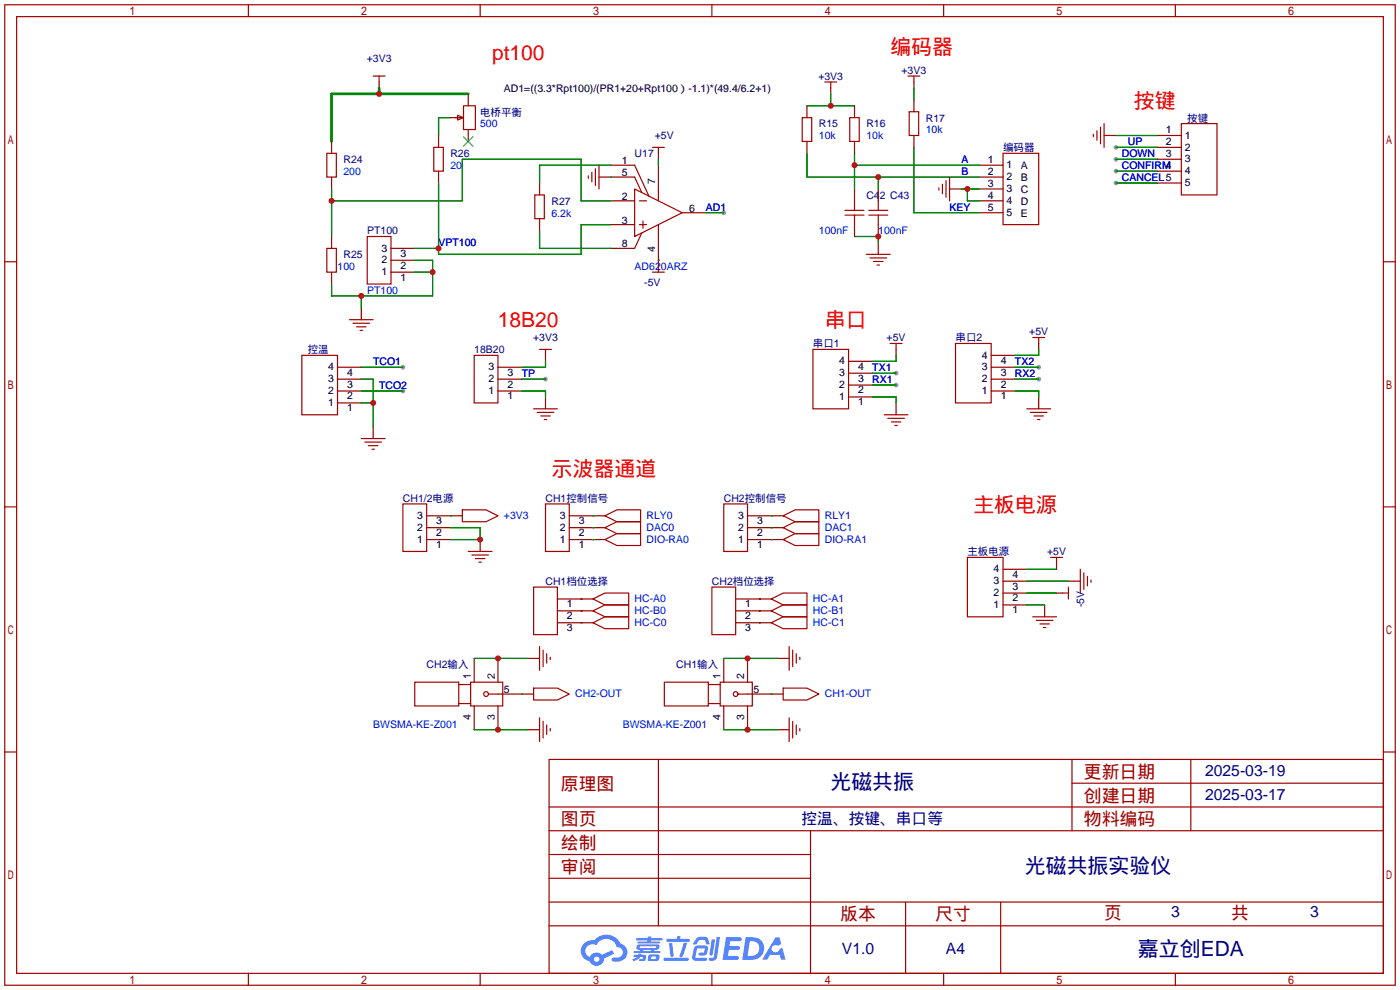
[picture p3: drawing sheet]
<svg xmlns="http://www.w3.org/2000/svg" width="299mm" height="212mm" viewBox="0 0 299 212" stroke-linecap="round" stroke-linejoin="round" font-family="sans-serif">
<g fill="#999">
<circle cx="238.5" cy="34" r=".51"/>
<circle cx="238.5" cy="31.5" r=".51"/>
<circle cx="238.5" cy="39.1" r=".51"/>
<circle cx="238.5" cy="36.6" r=".51"/>
<circle cx="191.5" cy="79.8" r=".51"/>
<circle cx="191.5" cy="82.3" r=".51"/>
<circle cx="116.6" cy="81" r=".51"/>
<circle cx="154.7" cy="45.5" r=".51"/>
<circle cx="222" cy="78.5" r=".51"/>
<circle cx="222" cy="81" r=".51"/>
<circle cx="86.1" cy="78.5" r=".51"/>
<circle cx="86.1" cy="83.6" r=".51"/>
</g>
<g fill="none" stroke="#a10000" stroke-width=".25">
<path d="M1 1h297.2v209.6h-297.2zM3.6 3.6h292.1v204.4h-292.1zM53.1 1v2.6M102.6 1v2.6M152.1 1v2.6M201.7 1v2.6M251.2 1v2.6M1 55.9h2.6M295.7 55.9h2.5M1 108.3h2.6M295.7 108.3h2.5M1 160.7h2.6"/>
<path d="M117.3 162.3h178.4v45.7h-178.4zM117.3 177.5h178.4M117.3 172.5h178.4M140.7 162.3v35.6M173.2 177.5v30.5M229.1 162.3v15.2M229.1 167.4h66.6M254.5 162.3v15.2M295.7 160.7h2.5M117.3 182.6h55.9M117.3 197.9h178.4M117.3 192.8h178.4"/>
<path d="M117.3 187.7h55.9M193.5 192.8v15.2M213.9 192.8v15.2M53.1 208v2.6M102.6 208v2.6M152.1 208v2.6M201.7 208v2.6M251.2 208v2.6"/>
</g>
<g fill="#5487ff">
<path d="M155.2 200.3h2.6a.48 .48 0 0 1 .7 .4 .48 .48 0 0 1-.6 .4h-1.8l-.2 1.1h1.9a.43 .43 0 0 1 .4 .4 .43 .43 0 0 1-.5 .4h-1.9l-.2 1.3h1.7a.45 .45 0 0 1 .5 .2 .45 .45 0 0 1-.1 .6h-3.3z"/>
<path d="M165.7 200.3h.9l.4 1.5-.8 .3a.84 .84 0 0 0-1.2 .3 .84 .84 0 0 0 .4 1.1 .84 .84 0 0 0 1.1-.4l.1-.2 .6-.3 .7 2.5h-1l-.2-1h-2.1l-.6 1h-1.1z"/>
<path d="M152.1 200.8h.7l-.5 3.1a.36 .36 0 0 1-.3 .3 .36 .36 0 0 1-.4-.3z"/>
<path d="M153.2 200.2h.7l-.6 4.3a1.13 1.13 0 0 1-1.8 .6l.2-.4h.7l.2-.2z"/>
<path d="M148.9 200.6l.6-.4h1a.77 .77 0 0 1 .9 .5l.3 1-.2 .2h-.5l-.3-.9-.2-.2-1 .1-.7 1-.6-.1-.1-.2z"/>
<path d="M148.4 202.4l.6-.3h1.7a.81 .81 0 0 1 .7 .5 .81 .81 0 0 1-.2 .8 .81 .81 0 0 1-.9 .8h-.7a.32 .32 0 0 1-.3-.3 .32 .32 0 0 1 .4-.3h.7l.2-.9-1.6 .1-.4 1.8 2.2 .1a.32 .32 0 0 1 .3 .4 .32 .32 0 0 1-.4 .2h-2.2l-.5-.3-.1-.5z"/>
<path d="M141.9 204.7h5a.33 .33 0 0 1 .3 .3 .33 .33 0 0 1-.3 .3h-4.9l-.2-.1z"/>
<path d="M146.1 201.5h.8l-.7 2a.98 .98 0 0 1-.7 1.1l-.3-.3z"/>
<path d="M143 201.6h.7l.3 2.5a.34 .34 0 0 1-.3 .4 .34 .34 0 0 1-.4-.3z"/>
<path d="M142.5 200.7h2.1l.3-.6h.6l-.1 .6h1.7a.32 .32 0 0 1 .4 .3 .32 .32 0 0 1-.4 .3h-4.5l-.2-.2z"/>
<path d="M135.5 204.1h.9l.1-.3h.6v.3h.8a.82 .82 0 0 1-.5 1.3h-.8v-.4l.7-.1 .1-.3a.68 .68 0 0 0-1 .4l-1.1 .4-.1-.4 .9-.5h-.7z"/>
<path d="M136 200.5h2.4l.1-.3h.7v.3h2.2l.2 .3-.2 .2h-2.3v.2h1.8l.2 .3-.2 .1h-4.5l-.1-.4h2l.1-.2h-2.3l-.1-.2z"/>
<path d="M159.4 200.3l-.8 4.9h1.7a2.5 2.5 0 0 0 3-2.5 2.5 2.5 0 0 0-3.1-2.4zM160.3 201.1a1.61 1.61 0 0 1 2 1.5 1.61 1.61 0 0 1-1.8 1.7h-.7z"/>
<path d="M136.2 202a.55 .55 0 0 0-.2 .8 .55 .55 0 0 0 .7 .2l.1 .3h-1.3v.3l5.4 .1 .3-.2-.2-.2h-1.2l.2-.3a.7 .7 0 0 0 .8-.3 .7 .7 0 0 0 0-.8l-4.2-.1zM136.8 202.3l3.3-.1 .1 .1-.2 .3h-3.2zM137.5 203h1.7l-.2 .3h-1.4z"/>
<path d="M138.6 204.2a1.05 1.05 0 0 0 0 1.2 2.91 2.91 0 0 0 2.2-.2 .98 .98 0 0 0 0-1.2h-1.6zM139.2 204.5l.9-.1 .1 .4-.2 .2-.8-.1z"/>
<path d="M124.9 201.6a2.23 2.23 0 0 0-.7 2.3 2.23 2.23 0 0 0 1.8 1.6 1.58 1.58 0 0 0 1.8 .9 1.58 1.58 0 0 0 1.3-1.5l2.2-1.1-.5-.7-2.1 1a1.65 1.65 0 0 0-2.7 .4 1.45 1.45 0 0 1-.8-1.9 1.45 1.45 0 0 1 2-.7l.3 .1a2.3 2.3 0 0 1 2.3-1.3 2.3 2.3 0 0 1 2 1.7 1.12 1.12 0 0 1 1.3 1 1.12 1.12 0 0 1-1.1 1.2h-.7a.45 .45 0 0 0-.6 .4 .45 .45 0 0 0 .5 .5 2.21 2.21 0 0 0 2.2-.5 2.21 2.21 0 0 0 .5-2.3 2.13 2.13 0 0 0-1.3-1.1 3.3 3.3 0 0 0-5.6-.7l-1.1 .1zM127 205a.57 .57 0 0 1 1.1 0 .57 .57 0 0 1-1.1 0z"/>
</g>
<g fill="none" stroke="#a10000" stroke-width=".25">
<path d="M79.8 16.3h2.5M81 16.3v1.2M176.3 17.5h2.5M177.5 17.5v1.3M194.1 16.3h2.5M195.3 16.3v1.2M69.8 32.8h2.1v5h-2.1zM92.7 31.5h2v5.1h-2zM97.3 25.1h1.3M97.8 24.6l1.3 .5-1.3 .6zM99.1 22.6h2.5v5.1h-2.5zM125.7 37.6v.5"/>
<path d="M126.5 36.8v2.1M127.3 36.1v3.5M128 35.3v5.1M135.6 35.3l3.1 6.6M135.6 37.8l1.6 3.3M139.4 31.5h2.6M140.7 31.5v1.3M171.4 25.1h2.1v5.1h-2.1zM181.6 25.1h2v5.1h-2zM194.3 23.9h2v5.1h-2zM201.4 39.4v2M202.2 38.6v3.6"/>
<path d="M202.9 37.8v5.1M214.4 32.8h7.6v15.2h-7.6zM233.7 28.7v.5M234.4 27.9v2.1M235.2 27.2v3.5M236 26.4v5.1M252.5 26.4h7.6v15.3h-7.6zM69.8 53.1h2.1v5.1h-2.1zM78.5 50.5h5.1v10.2h-5.1zM114.3 41.7h2v5h-2zM135.6 40.4l10.2 5.1-10.2 5zM136.7 48h1.5"/>
<path d="M136.7 42.9h1.5M137.2 49.8l-1.6 3.3M137.4 47.2v1.6M139.4 58.2h2.6M140.7 40.4v2.5M140.7 48v2.5M140.7 56.9v1.3M180.6 46h4.1M180.6 45h4.1M182.6 42.9v2.1M182.6 46v2M185.2 54.4h5"/>
<path d="M185.7 46h4M185.7 45h4M185.9 55.1h3.6M186.7 55.9h2M187.5 56.6h.5M187.7 42.9v2.1M187.7 46v2M200.7 40.1v.5M64.5 75.9h7.6v12.7h-7.6zM74.7 68.3h5.1M75.4 69.1h3.6M76.2 69.8h2"/>
<path d="M77 70.6h.5M101.3 75.9h5.1v10.2h-5.1zM115.3 74.7h2.6M116.6 74.7v1.2M173.7 74.7h7.7v12.7h-7.7zM190.2 73.4h2.6M191.5 73.4v1.3M204.2 73.4h7.6v12.7h-7.6zM220.7 72.1h2.6M222 72.1v1.3M77.2 93.7h5.1M78 94.5h3.5"/>
<path d="M78.7 95.2h2.1M79.5 96h.5M114 87.4h5.1M114.8 88.1h3.6M115.6 88.9h2M116.3 89.7h.5M189 88.6h5.1M189.7 89.4h3.6M190.5 90.2h2M191.3 90.9h.5M219.5 87.4h5M220.2 88.1h3.6"/>
<path d="M221 88.9h2M221.7 89.7h.5M86.1 107.7h5.1v10.2h-5.1zM98.8 109h5.1l2.5 1.2-2.5 1.3h-5.1zM100.1 117.9h5.1M100.8 118.6h3.6M101.6 119.4h2M116.6 107.7h5.1v10.2h-5.1zM129.3 110.2l2.5-1.2h5.1v2.5h-5.1zM129.3 112.8l2.5-1.3h5.1v2.5h-5.1zM129.3 115.3l2.5-1.3h5.1v2.6h-5.1zM154.7 107.7h5.1v10.2h-5.1z"/>
<path d="M167.4 110.2l2.5-1.2h5.1v2.5h-5.1zM167.4 115.3l2.5-1.3h5.1v2.6h-5.1zM167.4 112.8l2.5-1.3h5.1v2.5h-5.1zM206.8 119.1h7.6v12.7h-7.6zM224.5 119.1h2.6M225.8 119.1v1.3M102.4 120.1h.5M114 125.5h5.1v10.1h-5.1zM115.3 138.2v5.1M116.1 138.9v3.6M116.8 139.7v2M126.7 128l2.6-1.3h5.1v2.6h-5.1z"/>
<path d="M126.7 130.6l2.6-1.3h5.1v2.5h-5.1zM126.7 133.1l2.6-1.3h5.1v2.6h-5.1zM152.1 125.5h5.1v10.1h-5.1zM164.8 128l2.6-1.3h5.1v2.6h-5.1zM164.8 130.6l2.6-1.3h5.1v2.5h-5.1zM164.8 133.1l2.6-1.3h5.1v2.6h-5.1zM168.7 138.2v5.1M169.4 138.9v3.6M170.2 139.7v2M220.7 131.8h5.1M221.5 132.6h3.5M222.2 133.4h2.1"/>
<path d="M223 134.1h.5M227.1 126.7h1.2M228.3 125.5v2.5M230.9 121.7v5M231.6 122.4v3.6M232.4 123.2v2M233.2 124v.5M88.6 145.8h9.4v5.1h-9.4zM98 146.3h2.6M98 150.4h2.6M100.6 145.8h6.8v5.1h-6.8zM104.4 148.3h2"/>
<path d="M114 147.1h5.1l2.6 1.2-2.6 1.3h-5.1zM115.3 153.4v5.1M116.1 154.2v3.5M116.8 154.9v2.1M117.6 140.5v.5M117.6 155.7v.5M142 145.8h9.4v5.1h-9.4zM151.4 146.3h2.5M151.4 150.4h2.5M153.9 145.8h6.9v5.1h-6.9zM157.7 148.3h2.1M167.4 147.1h5.1l2.5 1.2-2.5 1.3h-5.1z"/>
<path d="M168.7 153.4v5.1M169.4 154.2v3.5M170.2 154.9v2.1M170.9 140.5v.5M170.9 155.7v.5"/>
<circle cx="103.9" cy="148.3" r=".51"/>
<circle cx="157.2" cy="148.3" r=".51"/>
</g>
<g fill="none" stroke="#870000" stroke-width=".25">
<path d="M81 17.5v1.3M177.5 18.8v1.3M195.3 17.5v1.3M70.9 30.2v2.6M70.9 37.8v2.6M93.7 29v2.5M93.7 36.6v2.5M96.3 25.1h2.5M100.1 20.1v2.5M100.1 27.7v2.5M115.3 39.1v2.6M128 37.8h7.6"/>
<path d="M130.6 35.3h5M140.7 32.8v1.2M140.7 35.3v5.1M172.5 22.6v2.5M172.5 30.2v2.6M182.6 22.6v2.5M182.6 30.2v2.6M195.3 21.3v2.6M195.3 29v2.5M209.3 35.3h5.1M209.3 37.8h5.1M236 29h2.5"/>
<path d="M247.4 29h5.1M247.4 31.5h5.1M247.4 34h5.1M247.4 36.6h5.1M247.4 39.1h5.1M70.9 50.5v2.6M70.9 58.2v2.5M83.6 58.2h5M83.6 55.6h5M83.6 53.1h5M115.3 46.7v2.6M130.6 53.1h5"/>
<path d="M130.6 42.9h5M130.6 48h5M140.7 50.5v6.4M145.8 45.5h5.1M182.6 40.4v2.5M182.6 48v2.5M187.7 40.4v2.5M187.7 48v2.5M187.7 51.8v2.6M202.9 40.4h2.6M209.3 40.4h5.1M209.3 42.9h5.1"/>
<path d="M209.3 45.5h5.1M72.1 78.5h5.1M77.2 65.8v2.5M106.4 78.5h5.1M116.6 75.9v1.3M181.4 79.8h5M181.4 77.2h5M191.5 74.7v1.2M211.8 78.5h5.1M211.8 75.9h5.1M222 73.4v1.3M72.1 83.6h5.1"/>
<path d="M72.1 81h5.1M72.1 86.1h5.1M79.8 91.2v2.5M106.4 83.6h5.1M106.4 81h5.1M116.6 84.8v2.6M181.4 84.8h5M181.4 82.3h5M191.5 86.1v2.5M211.8 83.6h5.1M211.8 81h5.1M222 84.8v2.6"/>
<path d="M91.2 115.3h5.1M91.2 112.8h5.1M91.2 110.2h7.6M102.6 115.3v2.6M121.7 115.3h7.6M121.7 112.8h7.6M121.7 110.2h7.6M159.8 115.3h7.6M159.8 112.8h7.6M159.8 110.2h7.6M119.1 128h7.6M119.1 130.6h7.6"/>
<path d="M119.1 133.1h7.6M157.2 128h7.6M157.2 130.6h7.6M157.2 133.1h7.6M214.4 129.3h5.1M214.4 126.7h5.1M214.4 124.2h5.1M214.4 121.7h5.1M223.3 129.3v2.5M225.8 126.7h1.3M225.8 120.4v1.3M228.3 124.2h2.6"/>
<path d="M101.3 140.7v5.1M101.3 150.9v5.1M106.4 140.7v5.1M106.4 150.9v5.1M106.4 148.3h7.6M112.8 156h2.5M112.8 140.7h2.5M154.7 140.7v5.1M154.7 150.9v5.1M159.8 148.3h7.6M159.8 140.7v5.1M159.8 150.9v5.1"/>
<path d="M166.1 156h2.6M166.1 140.7h2.6"/>
</g>
<path d="M81 18.8v1.3M100.1 20.1h-29.2v10.1" fill="none" stroke="#008700" stroke-width=".51"/>
<g fill="none" stroke="#008700" stroke-width=".25">
<path d="M195.3 18.8v2.5M93.7 39.1v15.3h30.5v-6.4h6.4M96.3 25.1h-2.6v3.9M130.6 37.8h.1M130.6 35.3h-15.3v3.8M140.7 34v1.3M172.5 22.6h10.1M172.5 32.8v5h36.8M177.5 20.1v2.5M182.6 32.8v7.6M182.6 35.3h26.7M187.7 37.8v2.6"/>
<path d="M195.3 31.5v14h14M238.5 29h8.9M238.5 34h8.9M238.5 31.5h8.9M238.5 39.1h8.9M238.5 36.6h8.9M70.9 40.4v10.1M70.9 42.9h27.9v-8.9h25.4v8.9h6.4M88.6 55.6h3.9v7.6h-21.6v-2.5M88.6 58.2h3.9M88.6 53.1h5.1M115.3 49.3v3.8h15.3"/>
<path d="M140.7 55.6h.1M150.9 45.5h3.8M182.6 50.5h5.1v1.3M205.5 40.4h3.8M206.8 40.4v2.5h2.5M77.2 63.2v2.6M77.2 78.5h8.9M116.6 77.2v1.3h-5.1M186.4 79.8h5.1M191.5 75.9v1.3h-5.1M216.9 78.5h5.1M222 74.7v1.2h-5.1"/>
<path d="M77.2 81h2.6v10.2M77.2 83.6h8.9M77.2 86.1h2.6M111.5 81h5.1M111.5 83.6h5.1v1.2M186.4 84.8h5.1v1.3M186.4 82.3h5.1M216.9 81h5.1M216.9 83.6h5.1v1.2M96.3 110.2h.1M96.3 112.8h6.3v2.5h-6.3M126.7 110.2h.1"/>
<path d="M126.7 112.8h.1M126.7 115.3h.1M164.8 110.2h.1M164.8 115.3h.1M164.8 112.8h.1M124.2 128h.1M124.2 130.6h.1M124.2 133.1h.1M162.3 128h.1M162.3 130.6h.1M162.3 133.1h.1M219.5 121.7h6.3"/>
<path d="M219.5 126.7h6.3M219.5 124.2h8.8M219.5 129.3h3.8M101.3 140.7h11.5M101.3 156h11.5M111.5 148.3h.1M154.7 140.7h11.4M154.7 156h11.4M164.8 148.3h.1"/>
</g>
<path d="M99.1 29.2l2 2M101.1 29.2l-2 2" fill="none" stroke="#3c3" stroke-width=".25"/>
<g fill="#c00">
<circle cx="81" cy="20.1" r=".63"/>
<circle cx="77.2" cy="63.2" r=".63"/>
<circle cx="92.5" cy="58.2" r=".63"/>
<circle cx="93.7" cy="53.1" r=".63"/>
<circle cx="177.5" cy="22.6" r=".63"/>
<circle cx="187.7" cy="50.5" r=".63"/>
<circle cx="187.7" cy="37.8" r=".63"/>
<circle cx="182.6" cy="35.3" r=".63"/>
<circle cx="206.8" cy="40.4" r=".63"/>
<circle cx="70.9" cy="42.9" r=".63"/>
<circle cx="102.6" cy="115.3" r=".63"/>
<circle cx="106.4" cy="140.7" r=".63"/>
<circle cx="106.4" cy="156" r=".63"/>
<circle cx="159.8" cy="140.7" r=".63"/>
<circle cx="159.8" cy="156" r=".63"/>
<circle cx="79.8" cy="86.1" r=".63"/>
</g>
<g font-size="4.5" fill="#f00">
<text x="190.2" y="11.5">编码器</text>
<text x="105.2" y="12.8">pt100</text>
<text x="242.3" y="23">按键</text>
<text x="106.4" y="70">18B20</text>
<text x="176.3" y="70">串口</text>
<text x="117.9" y="101.7">示波器通道</text>
<text x="208" y="109.3">主板电源</text>
</g>
<g font-size="4.5" fill="#000080">
<text x="177.5" y="168.7">光磁共振</text>
<text x="219" y="186.5">光磁共振实验仪</text>
<text x="243.2" y="204.3">嘉立创EDA</text>
</g>
<g font-size="3.8" fill="#a00000">
<text x="231.6" y="166.2">更新日期</text>
<text x="119.9" y="168.8">原理图</text>
<text x="231.6" y="171.3">创建日期</text>
<text x="119.9" y="176.4">图页</text>
<text x="231.6" y="176.4">物料编码</text>
<text x="119.9" y="181.5">绘制</text>
<text x="119.9" y="186.6">审阅</text>
<text x="179.6" y="196.7">版本</text>
<text x="199.9" y="196.7">尺寸</text>
<text x="236" y="196.5">页</text>
<text x="263.1" y="196.5">共</text>
</g>
<g font-size="3.4" fill="#000080">
<text x="257.6" y="165.9">2025-03-19</text>
<text x="257.6" y="170.9">2025-03-17</text>
<text x="171.3" y="176">控温、按键、串口等</text>
<text x="250.3" y="196.1">3</text>
<text x="280" y="196.1">3</text>
<text x="179.9" y="204">V1.0</text>
<text x="202.2" y="204">A4</text>
</g>
<g font-size="2.2" fill="#000080">
<text x="78.4" y="13.3">+3V3</text>
<text x="174.9" y="17.1">+3V3</text>
<text x="192.7" y="15.8">+3V3</text>
<text x="102.6" y="24.7">电桥平衡</text>
<text x="140" y="29.8">+5V</text>
<text x="175" y="27.2">R15</text>
<text x="185.2" y="27.2">R16</text>
<text x="197.9" y="26">R17</text>
<text x="253.7" y="26">按键</text>
<text x="73.4" y="34.9">R24</text>
<text x="96.3" y="33.6">R26</text>
<text x="135.6" y="33.6">U17</text>
<text x="214.4" y="32.3">编码器</text>
<text x="117.9" y="43.7">R27</text>
<text x="185.2" y="42.5">C42 C43</text>
<text x="78.5" y="50.1">PT100</text>
<text x="73.4" y="55.2">R25</text>
<text x="137.7" y="61.2">-5V</text>
<text x="220" y="71.5">+5V</text>
<text x="65.8" y="75.5">控温</text>
<text x="101.3" y="75.5">18B20</text>
<text x="113.9" y="73">+3V3</text>
<text x="173.7" y="74.2">串口1</text>
<text x="189.5" y="72.8">+5V</text>
<text x="204.2" y="73">串口2</text>
<text x="86.1" y="107.2">CH1/2电源</text>
<text x="116.6" y="107.2">CH1控制信号</text>
<text x="154.7" y="107.2">CH2控制信号</text>
<text x="206.8" y="118.7">主板电源</text>
<text x="223.8" y="118.5">+5V</text>
<text x="116.6" y="125">CH1档位选择</text>
<text x="152.1" y="125">CH2档位选择</text>
<text x="231.7" y="129.8" transform="rotate(-90 231.7 129.8)">-5V</text>
<text x="91.2" y="142.8">CH2输入</text>
<text x="144.5" y="142.8">CH1输入</text>
</g>
<g font-size="2.2">
<text x="107.7" y="19.6">AD1=((3.3*Rpt100)/(PR1+20+Rpt100）-1.1)*(49.4/6.2+1)</text>
<text x="249.2" y="28.5">1</text>
<text x="253.2" y="29.6">1</text>
<text x="132.9" y="35.1">1</text>
<text x="211.1" y="34.9">1</text>
<text x="215.1" y="36">1</text>
<text x="249.2" y="31">2</text>
<text x="249.2" y="33.6">3</text>
<text x="253.2" y="32.2">2</text>
<text x="253.2" y="34.7">3</text>
<text x="132.9" y="37.6">5</text>
<text x="140" y="39.3" transform="rotate(-90 140 39.3)">7</text>
<text x="211.1" y="37.4">2</text>
<text x="211.1" y="39.9">3</text>
<text x="215.1" y="38.5">2</text>
<text x="215.1" y="41.1">3</text>
<text x="218.2" y="36.1">A</text>
<text x="218.2" y="38.7">B</text>
<text x="218.2" y="41.2">C</text>
<text x="249.2" y="36.1">4</text>
<text x="253.2" y="37.2">4</text>
<text x="253.2" y="39.8">5</text>
<text x="132.9" y="47.8">3</text>
<text x="132.9" y="42.7">2</text>
<text x="147.3" y="45.3">6</text>
<text x="211.1" y="42.5">4</text>
<text x="211.1" y="45">5</text>
<text x="215.1" y="43.6">4</text>
<text x="215.1" y="46.1">5</text>
<text x="218.2" y="43.7">D</text>
<text x="218.2" y="46.3">E</text>
<text x="81.6" y="53.8">3</text>
<text x="132.9" y="52.9">8</text>
<text x="140" y="53.8" transform="rotate(-90 140 53.8)">4</text>
<text x="81.6" y="58.8">1</text>
<text x="81.6" y="56.3">2</text>
<text x="85.6" y="60">1</text>
<text x="85.6" y="57.4">2</text>
<text x="85.6" y="54.9">3</text>
<text x="179.3" y="77.9">4</text>
<text x="209.8" y="76.6">4</text>
<text x="213.9" y="77.7">4</text>
<text x="70.1" y="81.7">3</text>
<text x="70.1" y="79.2">4</text>
<text x="74.2" y="82.8">3</text>
<text x="74.2" y="80.3">4</text>
<text x="104.4" y="81.7">2</text>
<text x="104.4" y="79.2">3</text>
<text x="108.5" y="82.8">2</text>
<text x="108.5" y="80.3">3</text>
<text x="179.3" y="83">2</text>
<text x="179.3" y="80.4">3</text>
<text x="183.4" y="81.5">3</text>
<text x="183.4" y="79">4</text>
<text x="209.8" y="81.7">2</text>
<text x="209.8" y="79.2">3</text>
<text x="213.9" y="82.8">2</text>
<text x="213.9" y="80.3">3</text>
<text x="70.1" y="86.8">1</text>
<text x="70.1" y="84.2">2</text>
<text x="74.2" y="87.9">1</text>
<text x="74.2" y="85.4">2</text>
<text x="104.4" y="84.2">1</text>
<text x="108.5" y="85.4">1</text>
<text x="179.3" y="85.5">1</text>
<text x="183.4" y="86.6">1</text>
<text x="183.4" y="84.1">2</text>
<text x="209.8" y="84.2">1</text>
<text x="213.9" y="85.4">1</text>
<text x="89.2" y="113.4">2</text>
<text x="89.2" y="110.9">3</text>
<text x="93.2" y="112">3</text>
<text x="119.7" y="113.4">2</text>
<text x="119.7" y="110.9">3</text>
<text x="123.7" y="112">3</text>
<text x="157.8" y="113.4">2</text>
<text x="157.8" y="110.9">3</text>
<text x="161.8" y="112">3</text>
<text x="89.2" y="116">1</text>
<text x="93.2" y="117.1">1</text>
<text x="93.2" y="114.6">2</text>
<text x="119.7" y="116">1</text>
<text x="123.7" y="117.1">1</text>
<text x="123.7" y="114.6">2</text>
<text x="157.8" y="116">1</text>
<text x="161.8" y="117.1">1</text>
<text x="161.8" y="114.6">2</text>
<text x="212.4" y="124.9">3</text>
<text x="212.4" y="122.3">4</text>
<text x="216.4" y="126">3</text>
<text x="216.4" y="123.5">4</text>
<text x="121.2" y="129.8">1</text>
<text x="159.3" y="129.8">1</text>
<text x="212.4" y="130">1</text>
<text x="212.4" y="127.4">2</text>
<text x="216.4" y="131.1">1</text>
<text x="216.4" y="128.5">2</text>
<text x="121.2" y="134.9">3</text>
<text x="121.2" y="132.3">2</text>
<text x="159.3" y="134.9">3</text>
<text x="159.3" y="132.3">2</text>
<text x="100.6" y="145" transform="rotate(-90 100.6 145)">1</text>
<text x="105.7" y="145" transform="rotate(-90 105.7 145)">2</text>
<text x="107.7" y="148.1">5</text>
<text x="154" y="145" transform="rotate(-90 154 145)">1</text>
<text x="159.1" y="145" transform="rotate(-90 159.1 145)">2</text>
<text x="161" y="148.1">5</text>
<text x="100.6" y="153.9" transform="rotate(-90 100.6 153.9)">4</text>
<text x="105.7" y="153.9" transform="rotate(-90 105.7 153.9)">3</text>
<text x="154" y="153.9" transform="rotate(-90 154 153.9)">4</text>
<text x="159.1" y="153.9" transform="rotate(-90 159.1 153.9)">3</text>
</g>
<g font-size="2.2" fill="#00f">
<text x="102.6" y="27.2">500</text>
<text x="175" y="29.8">10k</text>
<text x="185.2" y="29.8">10k</text>
<text x="197.9" y="28.5">10k</text>
<text x="205.5" y="34.9">A</text>
<text x="239.8" y="33.6">DOWN</text>
<text x="241" y="31">UP</text>
<text x="73.4" y="37.4">200</text>
<text x="96.3" y="36.1">20</text>
<text x="205.5" y="37.4">B</text>
<text x="239.8" y="38.7">CANCEL5</text>
<text x="239.8" y="36.1">CONFIRM</text>
<text x="117.9" y="46.3">6.2k</text>
<text x="150.9" y="45">AD1</text>
<text x="202.9" y="45">KEY</text>
<text x="93.7" y="52.6">VPT100</text>
<text x="175" y="50.1">100nF</text>
<text x="187.7" y="50.1">100nF</text>
<text x="72.1" y="57.7">100</text>
<text x="135.6" y="57.7">AD620ARZ</text>
<text x="78.5" y="62.8">PT100</text>
<text x="79.8" y="78">TCO1</text>
<text x="81" y="83.1">TCO2</text>
<text x="111.5" y="80.6">TP</text>
<text x="186.4" y="79.3">TX1</text>
<text x="186.4" y="81.8">RX1</text>
<text x="216.9" y="78">TX2</text>
<text x="216.9" y="80.6">RX2</text>
<text x="107.7" y="110.9">+3V3</text>
<text x="138.2" y="110.9">RLY0</text>
<text x="138.2" y="113.4">DAC0</text>
<text x="176.3" y="110.9">RLY1</text>
<text x="176.3" y="113.4">DAC1</text>
<text x="138.2" y="116">DIO-RA0</text>
<text x="176.3" y="116">DIO-RA1</text>
<text x="135.6" y="128.7">HC-A0</text>
<text x="135.6" y="131.2">HC-B0</text>
<text x="173.7" y="128.7">HC-A1</text>
<text x="173.7" y="131.2">HC-B1</text>
<text x="135.6" y="133.8">HC-C0</text>
<text x="173.7" y="133.8">HC-C1</text>
<text x="122.9" y="149">CH2-OUT</text>
<text x="176.3" y="149">CH1-OUT</text>
<text x="79.8" y="155.5">BWSMA-KE-Z001</text>
<text x="133.1" y="155.5">BWSMA-KE-Z001</text>
</g>
</svg>
